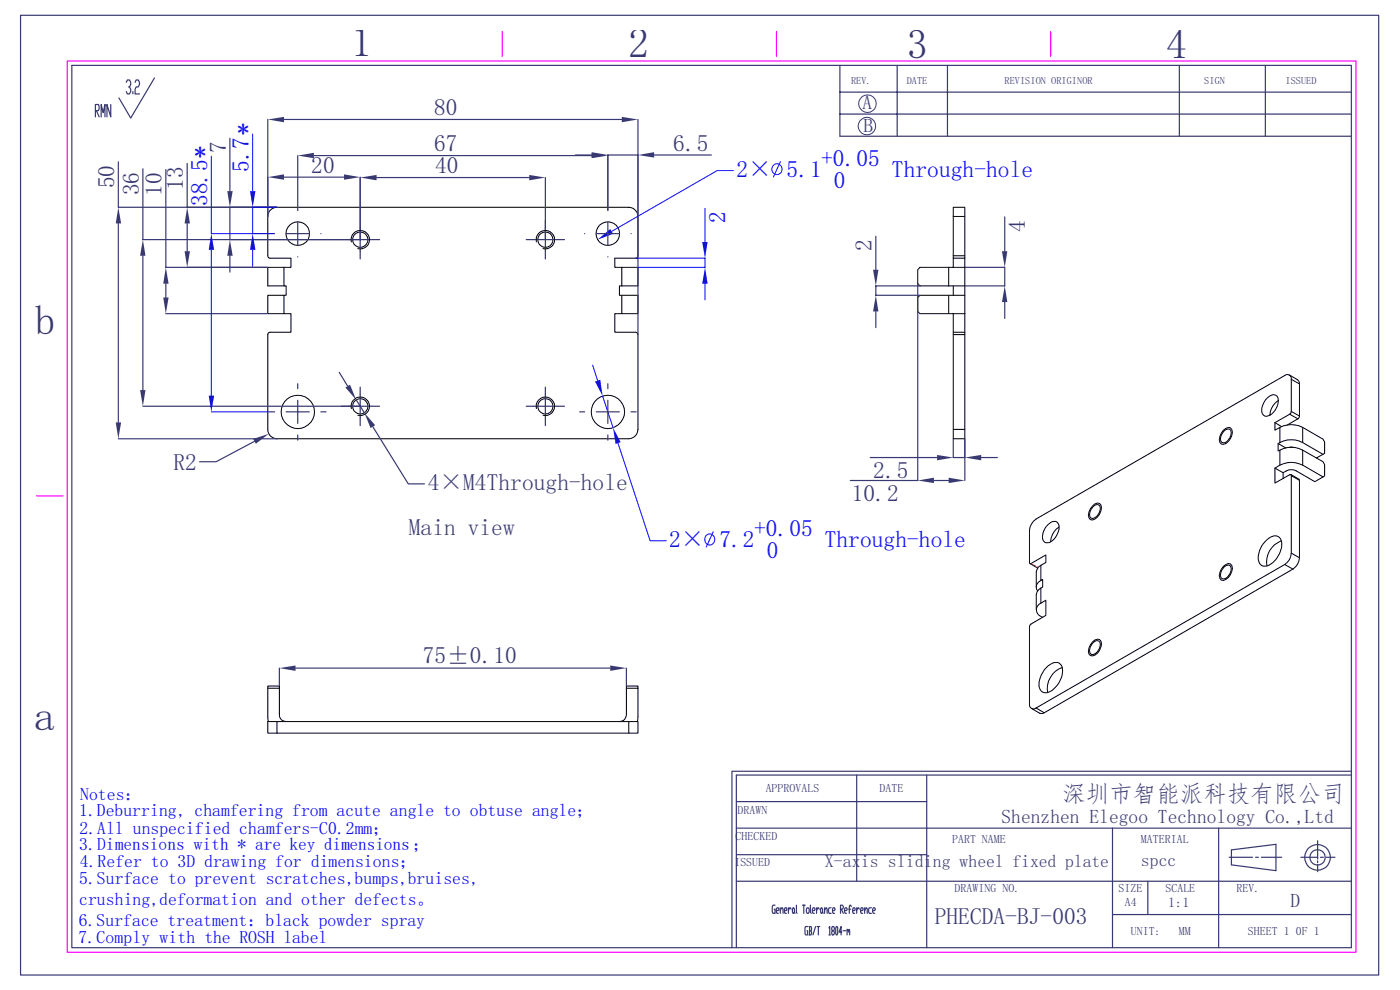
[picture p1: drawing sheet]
<svg xmlns="http://www.w3.org/2000/svg" width="297mm" height="210mm" viewBox="0 0 297 210" stroke-linecap="round" stroke-linejoin="round" font-family="sans-serif">
<path d="M14.3 12.9h273.4v189.1h-273.4zM106.6 6.7v5.3M164.7 6.7v5.3M222.9 6.7v5.3M7.7 105.2h5.7" fill="none" stroke="#f0f" stroke-width=".25"/>
<g fill="none" stroke="#393972" stroke-width=".25">
<path d="M4.4 3.2h288.1v203.6h-288.1zM15.2 13.9h271.5v187.1h-271.5zM26.8 17.5l.2-.5h.5l.2 .5v.4l-.2 .5h-.2M27.5 18.4l.2 .5v.5l-.2 .5h-.5l-.2-.5M28.2 19.4v.5M28.7 17.5l.2-.5h.4l.3 .5v.4l-.3 .5h-.4l-.2 .5v1h.9M32.8 16.5l-5.1 8.5-2.5-4.2M178.2 13.9v15h108.5M178.2 19.5h108.5M190.3 13.9v15M201 13.9v15M250.2 13.9v15"/>
<path d="M268.4 13.9v15M20.2 23.5h.7l.1-.4-.1-.9h-.7v2.6M20.4 23.5l.6 1.3M21.5 24.8v-2.6l.4 1.7 .4-1.7v2.6M23.5 22.2v2.6l-.8-2.6v2.6M56.8 25.3v20.6M60.2 25.3h71.7M135.3 25.3v45.6M178.2 24.2h108.5M156.2 175.7h130.5M156.2 170h40.4M181.7 164.4v22.5"/>
<path d="M196.6 164.4v36.6M236 175.7v25.3M258.5 175.7v25.3M279.5 178.3v3.9M286.7 163.6h-131.4v37.4M286.7 164.4h-130.5v36.6M156.2 186.9h130.5M156.2 181.3h40.4M164.4 192h-.4l-.2 .3v1.1l.2 .3h.4v-.8h-.1M164.7 193.2h.4l.2-.3-.2-.3h-.3l-.1 .3v.5l.1 .3h.3M165.5 193.2l.3-.6h.2l.1 1.1M165.5 192.6v1.1"/>
<path d="M166.4 193.2h.4l.2-.3-.2-.3h-.3l-.1 .3 .1 .8h.3M167.3 192.6v1.1M167.8 192.9l-.1-.3h-.2l-.2 .6M168.2 192.6h.2l.1 .3-.1 .8h-.2l-.1-.3zM168.5 193.4l.2 .3M169 192l.1 1.7M170.2 192h.6M170.5 192v1.7M171.2 192.6h.3l.2 .3v.5l-.2 .3h-.3l-.1-.3v-.5zM171.3 196.5h-.4l-.1 .3 .1 1.5h.4v-.9h-.1M171.6 196.5h.4l.2 .3-.2 .6M171.7 197.4h.3l.2 .6-.2 .3h-.4"/>
<path d="M171.7 196.5v1.8M171.9 192v1.4l.2 .3M172.3 193.2h.5l.1-.3-.1-.3h-.3l-.2 .3v.5l.2 .3h.3M173 196.5l-.5 1.8M173.2 192.6v1.1M173.3 196.5h.6M173.6 196.5v1.8M173.8 192.9l-.1-.3h-.2l-.3 .6M174.2 192.6l.3 .3v.5l-.2 .3-.2-.3zM174.5 193.4l.1 .3M174.9 193.2l.4-.6 .2 1.1M174.9 192.6v1.1"/>
<path d="M175.9 196.8l.1-.3v1.8M175.9 198.3h.2M176.3 192.6h-.4l-.1 .3 .1 .8h.4M176.6 197.4l-.2-.6 .2-.3h.3l.1 .6-.1 .3h-.3l-.2 .3 .2 .6h.3l.1-.3-.1-.6M176.6 193.2h.4l.2-.3-.2-.3h-.3l-.1 .3 .1 .8h.3M177.4 196.5h.2l.1 .3-.1 1.5h-.2l-.1-.3zM178.3 192.9h.4l.2-.3-.2-.6h-.4v1.7M178.5 192.9l.4 .8M178.6 197.7h-.6l.4-1.2v1.8M178.9 197.4h.5M179.2 193.2h.4l.1-.3-.1-.3h-.3l-.1 .3v.5l.1 .3h.3M179.7 197.4l.1-.3 .2 .6"/>
<path d="M179.7 197.1v1.2M180 197.4l.1-.3 .2 1.2M180 192.9h.5M180.6 192.3l-.1-.3h-.2l-.1 1.7M180.9 193.2h.4l.1-.3-.1-.3h-.3l-.1 .3 .1 .8h.3M181.7 192.6v1.1M182.3 192.9l-.1-.3h-.2l-.3 .6M182.6 193.2h.4l.1-.3-.1-.3h-.3l-.1 .3 .1 .8h.3M183.4 193.2l.5-.6 .1 1.1M183.4 192.6v1.1M184.9 192.6h-.5l-.1 .3 .1 .8h.5M185.1 193.2h.4l.2-.3-.2-.3h-.2l-.2 .3v.5l.2 .3h.2"/>
<path d="M236 194h50.7M243.5 186.9v7.1M260.8 181.8h4.9M261.2 180.3l9.5-1.2v5.6l-9.5-1.2zM266.4 181.8h.6M267.6 181.8h4.3M276 181.8h3.5M279.5 182.6v.4M279.5 183.4v1.5M280.1 181.8h.7M281.3 181.8h1.9"/>
<circle cx="279.5" cy="181.9" r="1.63"/>
<circle cx="279.5" cy="181.9" r="2.72"/>
</g>
<g fill="none" stroke="#393972" stroke-width=".21">
<circle cx="183.9" cy="26.7" r="1.86"/>
<circle cx="184" cy="22" r="1.86"/>
</g>
<g fill="none" stroke="#000" stroke-width=".21">
<path d="M57.4 44.6l.4-.4 1-.2h74.6a2.03 2.03 0 0 1 1.9 1.9v8.6l-.5 .3h-4.4v1.9h1.5v3.9h-.5v2h.5v3.9h-1.5v4h4.4l.5 .2v.3v20.1a2.03 2.03 0 0 1-1.9 2h-74.6a1.95 1.95 0 0 1-2-2l.1-20.4 .4-.2h4.4v-4h-1.5v-3.9h.5v-2h-.5v-3.9h1.5v-1.9h-4.4l-.4-.3-.1-8.6 .1-.5zM60.2 56.7h-3.4v3.9h3.4M131.9 56.7h3.4v3.9h-3.4M60.2 62.6h-3.4v3.9h3.4M131.9 62.6h3.4v3.9h-3.4"/>
<circle cx="63.2" cy="49.6" r="2.49"/>
<circle cx="76.4" cy="50.8" r="1.62"/>
<circle cx="115.7" cy="50.8" r="1.61"/>
<circle cx="129" cy="49.6" r="2.49"/>
<circle cx="63.2" cy="87.4" r="3.5"/>
<circle cx="76.4" cy="86.2" r="1.62"/>
<circle cx="115.7" cy="86.2" r="1.61"/>
<circle cx="129" cy="87.4" r="3.5"/>
</g>
<g fill="#393972">
<path d="M56.8 25.3l3.4-.5v1.1z"/>
<path d="M131.9 24.8l3.4 .5-3.4 .6z"/>
</g>
<path d="M25.1 34.3v9.7h33.6M25.1 47.4v42.2M25.1 93.1h33.6" fill="none" stroke="#393972" stroke-width=".25"/>
<g fill="#393972">
<path d="M24.6 89.6h1.1l-.6 3.5z"/>
<path d="M25.1 44l.6 3.4h-1.1z"/>
</g>
<path d="M63.2 33v11.6M66.6 33h58.9M128.9 33v11.6" fill="none" stroke="#393972" stroke-width=".25"/>
<g fill="#393972">
<path d="M63.2 33l3.4-.6v1.2z"/>
<path d="M125.5 32.4l3.4 .6-3.4 .6z"/>
</g>
<path d="M76.4 37.7v13.1M79.9 37.7h32.4M115.7 37.7v13.1" fill="none" stroke="#393972" stroke-width=".25"/>
<g fill="#393972">
<path d="M76.4 37.7l3.5-.6v1.2z"/>
<path d="M112.3 37.1l3.4 .6-3.4 .6z"/>
</g>
<path d="M30.3 35.8v15h46.1M30.3 54.3v28.4M30.3 86.2h46.1" fill="none" stroke="#393972" stroke-width=".25"/>
<g fill="#393972">
<path d="M29.7 82.7h1.2l-.6 3.5z"/>
<path d="M30.3 50.8l.6 3.5h-1.2z"/>
</g>
<g fill="none" stroke="#00f" stroke-width=".21">
<path d="M155.6 36.2h-3.5l-22.3 12.9M165.6 34.3l-1.5 3.2"/>
<circle cx="164.8" cy="35.9" r="1.15"/>
</g>
<path d="M126.8 50.8l2.7-2.2 .5 1z" fill="#00f"/>
<g fill="none" stroke="#00f" stroke-width=".21">
<path d="M125.7 77.5l1.1 3.3M127.8 84l2.2 6.7M131.1 94l6.8 20.7h3.5M151.3 112.8l-1.5 3.3"/>
<circle cx="150.6" cy="114.4" r="1.15"/>
</g>
<g fill="#00f">
<path d="M126.2 80.9l1.1-.4 .5 3.5z"/>
<path d="M130 90.7l1.7 3.1-1.1 .4z"/>
</g>
<path d="M72 79l1.7 2.9M75.6 84.8l1.7 2.8M79.1 90.5l7.5 12.1h3.4" fill="none" stroke="#393972" stroke-width=".25"/>
<g fill="#393972">
<path d="M73.3 82.2l1-.6 1.3 3.2z"/>
<path d="M77.3 87.6l2.3 2.6-1 .6z"/>
</g>
<path d="M35.2 36v20.7h21.5M35.2 66.5h21.5M35.2 60.2v2.9" fill="none" stroke="#393972" stroke-width=".25"/>
<g fill="#393972">
<path d="M34.6 63.1h1.2l-.6 3.4z"/>
<path d="M35.2 56.7l.6 3.5h-1.2z"/>
</g>
<path d="M39.7 34.7v9.3h19M39.7 56.7h17M39.7 47.4v5.9" fill="none" stroke="#393972" stroke-width=".25"/>
<g fill="#393972">
<path d="M39.2 53.3h1.1l-.6 3.4z"/>
<path d="M39.7 44l.6 3.4h-1.1z"/>
</g>
<path d="M48.8 29.3v11.2M48.8 54.3v3.4M58.7 44h-9.9v6.8h23.5" fill="none" stroke="#393972" stroke-width=".25"/>
<g fill="#393972">
<path d="M48.8 50.8l.6 3.5h-1.2z"/>
<path d="M48.2 40.5h1.2l-.6 3.5z"/>
</g>
<path d="M56.8 37.6v8.3M60.2 37.6h12.8M76.4 37.6v9.1" fill="none" stroke="#393972" stroke-width=".25"/>
<g fill="#393972">
<path d="M56.8 37.6l3.4-.6v1.1z"/>
<path d="M73 37l3.4 .6-3.4 .5z"/>
</g>
<path d="M53.6 28.4v12.1M53.6 53v3.5M58.7 44h-5.1v5.6h4.6" fill="none" stroke="#00f" stroke-width=".21"/>
<g fill="#00f">
<path d="M53.6 49.6l.6 3.4h-1.2z"/>
<path d="M53 40.5h1.2l-.6 3.5z"/>
</g>
<path d="M122.1 32.9h3.4M138.8 32.9h12.1M128.9 44.6v-11.7h6.4v13" fill="none" stroke="#393972" stroke-width=".25"/>
<g fill="#393972">
<path d="M125.5 32.3l3.4 .6-3.4 .5z"/>
<path d="M135.3 32.9l3.5-.6v1.1z"/>
</g>
<path d="M54 93.6l-8.2 4.3h-3.5" fill="none" stroke="#393972" stroke-width=".25"/>
<path d="M53.7 93.1l3.3-1.1-2.7 2.1z" fill="#393972"/>
<path d="M44.8 33.1v16.5h13.4M44.8 53v30.9M44.8 87.4h12.3" fill="none" stroke="#00f" stroke-width=".21"/>
<g fill="#00f">
<path d="M44.3 83.9h1.1l-.6 3.5z"/>
<path d="M44.8 49.6l.6 3.4h-1.1z"/>
</g>
<path d="M134.9 54.8h14.7v1.9h-14.2M149.6 44.2v7.1M149.6 60.2v3.4" fill="none" stroke="#00f" stroke-width=".21"/>
<g fill="#00f">
<path d="M149.6 56.7l.5 3.5h-1.1z"/>
<path d="M149 51.3h1.1l-.5 3.5z"/>
</g>
<g fill="none" stroke="#393972" stroke-width=".25">
<path d="M58.2 49.6h.1M63.2 47.1v2.5h-2.5M63.2 44.6h.1M63.2 54.5h.1M65.6 49.6h-2.4v2.4M68.1 49.6h.1M76.4 46.8v4h-4.1M80.5 50.8h-4.1v4.1M115.7 46.8v4h-4.1M119.8 50.8h-4.1v4.1M124 49.6h.1M128.9 47.1v2.5h-2.4"/>
<path d="M128.9 44.6h.1M128.9 54.5h.1M131.4 49.6h-2.5v2.4M133.9 49.6h.1M185.8 50.1v7.1M185.8 66.1v3.4M195.1 60.6h-9.3v2h9.3M57.2 87.4h1.1M63.2 84.9v2.5h-2.5M63.2 81.4v1M63.2 92.3v1.1M65.6 87.4h-2.4v2.4"/>
<path d="M68.1 87.4h1.1M76.4 82.1v4.1h-4.1M80.5 86.2h-4.1v4.1M115.7 82.1v4.1h-4.1M119.8 86.2h-4.1v4.1M123 87.4h1M128.9 84.9v2.5h-2.4M128.9 81.4v1M128.9 92.3v1.1M131.4 87.4h-2.5v2.4M133.9 87.4h1.1"/>
</g>
<g fill="none" stroke="#000" stroke-width=".21">
<path d="M74.5 51.3a1.95 1.95 0 0 1 1.8-2.4 1.95 1.95 0 0 1 2.1 2.2 1.95 1.95 0 0 1-2.5 1.6M113.8 51.3a1.96 1.96 0 0 1 1.7-2.4 1.96 1.96 0 0 1 2.1 2.1 1.96 1.96 0 0 1-2.4 1.7M201.3 56.7v3.9M202.2 44h2.5v1.9h-2.5zM202.2 45.9v8.4h2.5v-8.4M202.2 54.3v.5h2.5v-.5M202.2 54.8v1.9M204.7 56.7h-9.5l-.5 .5v3l.5 .4h6.1M204.7 56.7v3.9h-3.4M204.7 54.8v1.9M195.2 62.6h6.1v3.9h-6.1l-.5-.4v-3zM201.3 62.6h3.4v3.9"/>
<path d="M201.3 66.5h3.4M202.2 70.5h2.5v.5h-2.5zM202.2 60.6v2M202.2 66.5v4M202.2 71v20.1M204.7 60.6v2M204.7 66.5v4M204.7 71v20.1M74.5 86.7a1.95 1.95 0 0 1 1.8-2.4 1.95 1.95 0 0 1 2.1 2.1 1.95 1.95 0 0 1-2.5 1.7M113.8 86.7a1.96 1.96 0 0 1 1.7-2.5 1.96 1.96 0 0 1 2.1 2.2 1.96 1.96 0 0 1-2.4 1.7M202.2 91.1h2.5v2h-2.5z"/>
</g>
<g fill="#393972">
<path d="M185.8 62.6l.6 3.5h-1.2z"/>
<path d="M185.2 57.2h1.2l-.6 3.4z"/>
</g>
<path d="M204.8 56.7h8.3v3.9h-8.3M213.1 46v7.3M213.1 64.1v3.4" fill="none" stroke="#393972" stroke-width=".25"/>
<g fill="#393972">
<path d="M213.1 60.6l.6 3.5h-1.1z"/>
<path d="M212.6 53.3h1.1l-.6 3.4z"/>
</g>
<path d="M194.7 60.2v41.7h-14.3M204.7 93.1v8.8M198.1 101.9h3.2" fill="none" stroke="#393972" stroke-width=".25"/>
<g fill="#393972">
<path d="M201.3 101.3l3.4 .6-3.4 .6z"/>
<path d="M194.7 101.9l3.4-.6v1.2z"/>
</g>
<path d="M184.6 97.1h14.2M202.2 93.1v4h2.5v-4M208.2 97.1h3.4" fill="none" stroke="#393972" stroke-width=".25"/>
<g fill="#393972">
<path d="M204.7 97.1l3.5-.6v1.1z"/>
<path d="M198.8 96.5l3.4 .6-3.4 .5z"/>
</g>
<path d="M56.8 145.5h2.5v.5h-2.5zM56.8 146v6.1l.1 1M58.8 153.1v2.4h74.6M59.3 146v5.6a1.4 1.4 0 0 0 1.4 1.5M132.9 145.5h2.4v.5h-2.4zM132.9 146v5.6a1.48 1.48 0 0 1-1.5 1.5M133.4 153.1h1.9v2.4h-1.9zM133.4 153.1h-76.6v2.4h2M135.3 146v6.1l-.1 1" fill="none" stroke="#000" stroke-width=".21"/>
<path d="M59.3 141.7v3.7M62.7 141.7h66.8M132.9 141.7v3.7" fill="none" stroke="#393972" stroke-width=".25"/>
<g fill="#393972">
<path d="M59.3 141.7l3.4-.5v1.1z"/>
<path d="M129.5 141.2l3.4 .5-3.4 .6z"/>
</g>
<g fill="none" stroke="#000" stroke-width=".21">
<path d="M273.5 79.5l1.8 1 .2 .3 .2 .6M259.5 91.3l1.1-.6h.4a1.71 1.71 0 0 1 0 2.3 1.67 1.67 0 0 1-1.9 1.2 1.7 1.7 0 0 1 0-2.3zM259.6 91.5l.3-.3a.77 .77 0 0 1 1.1-.1 .77 .77 0 0 1 .2 1 1.98 1.98 0 0 1-1.8 1.8 1.35 1.35 0 0 1 0-2.1zM268.7 84.5l.4-.3a1.2 1.2 0 0 1 1.6-.4 1.2 1.2 0 0 1 .4 1.6 3.2 3.2 0 0 1-2.7 2.9 1.7 1.7 0 0 1-.4-2.6zM270.5 89.6v1.7l1-.6v3.2l-.4 .2v1.6l.4-.2v3.2l-1 .6v3.2l3.1-1.8h.2l.1 .2M270.5 99.3l1.7 1M270.5 89.6l1.4 .9M271.1 94.1l1.7 .9M271.2 84.9a3.8 3.8 0 0 0-1.8 3.2M271.5 95.5a5.2 5.2 0 0 1 4.9 0M271.5 90.7a5.2 5.2 0 0 1 4.9 0M273.2 94.9l.7-.1 .8 .1"/>
<path d="M273.6 87.9l-3.1 1.7M273.6 87.9l1.7 .9M273.9 80.5a.86 .86 0 0 0-.4-.9 .86 .86 0 0 0-1 .1l-52.7 30.4a3.3 3.3 0 0 0-1.4 2.4v7h.3l3.2-1.8v1.6l-1.1 .6v3.2l.4-.2v1.6l-.4 .2v3.3l1.1-.7v3.2l-3.2 1.9-.3 .6v16.4a.86 .86 0 0 0 .4 .9 .86 .86 0 0 0 1-.1M273.9 87.3l-.3 .6M273.9 80.5l1.8 .9v6.8M273.9 80.5v6.8M273.9 87.3l1.8 .9M275.3 88.8l-2.2 1.4M275.7 88.2l-.4 .6M276.4 95.5v3.2a5.2 5.2 0 0 0-4.9 0M276.4 98.7l4.3 2.5-1.8 1-3.9-2.3a2.55 2.55 0 0 0-2.8 .4v1.2M276.4 95.5l4.3 2.4 .3 .7v2.3l-.3 .3"/>
<path d="M276.4 90.7v3.2a5.2 5.2 0 0 0-4.9 0M276.4 93.9l4.3 2.5-1.4 .7M276.4 90.7l4.3 2.5 .3 .6v2.4l-.3 .2M218.5 119.5l1.6 1M220.8 119.9l-.5 .4-.5 1v3.2M222.3 111.4l.3-.3a1.13 1.13 0 0 1 1.3-.5 1.13 1.13 0 0 1 .8 1.2 3.5 3.5 0 0 1-2.4 3.3 1.14 1.14 0 0 1-1.1-1.6l.5-1.4zM224.7 111.8a3.9 3.9 0 0 0-1.8 3.1M231.8 107.3l.5-.4 .5-.2 .5 .1a1.7 1.7 0 0 1 0 2.3 1.8 1.8 0 0 1-2 1.1 1.71 1.71 0 0 1 0-2.3zM231.9 107.5a.83 .83 0 0 1 1.1-.4 .83 .83 0 0 1 .4 1.1 1.79 1.79 0 0 1-2 1.7 1.84 1.84 0 0 1 .5-2.4zM268.4 114.8a2.18 2.18 0 0 1 3-.8 3.4 3.4 0 0 1-.3 4 3.6 3.6 0 0 1-3 2.1 2 2 0 0 1-1-2.8l.6-1.6zM271.8 114.7a4.8 4.8 0 0 0-3 5.3M272.5 119.7l-52.7 30.5"/>
<path d="M272.5 119.7l1.8 1M273.9 100.7l1.7 1 .1 .2M273.9 117.3a2.96 2.96 0 0 1-1.4 2.4M273.9 100.9l1.8 1v16.4M273.9 100.9v16.4M273.9 117.3l1.8 1M275.7 118.3a3.1 3.1 0 0 1-1.4 2.4M220.8 128a1.58 1.58 0 0 0-.9 1.6 1.58 1.58 0 0 0 1.3 1.4M220.8 124.7l-.8 .8-.2 .6v3.3M220.8 123.1a1.42 1.42 0 0 0-.7 2.2M231.8 136.2l.5-.5 .5-.1 .5 .1a1.7 1.7 0 0 1 0 2.2 1.7 1.7 0 0 1-2 1.1 1.65 1.65 0 0 1 0-2.2zM231.9 136.3l.3-.2a.76 .76 0 0 1 1-.1 .76 .76 0 0 1 .2 1 1.79 1.79 0 0 1-2 1.8 1.9 1.9 0 0 1 .5-2.5z"/>
<path d="M259.5 120.2l1.1-.7 .4 .1a1.71 1.71 0 0 1 0 2.3 1.8 1.8 0 0 1-1.9 1.1 1.71 1.71 0 0 1 0-2.2zM259.6 120.3l.3-.2a.77 .77 0 0 1 1.1-.1 .77 .77 0 0 1 .2 1 1.79 1.79 0 0 1-2 1.7 1.84 1.84 0 0 1 .4-2.4zM274.3 120.7l-52.8 30.5-1.7-1M218.8 150.3l1.8 1 .3 .1 .6-.2M221.9 141.7l.4-.4a1.87 1.87 0 0 1 2.8-.2 4.8 4.8 0 0 1-2.4 5.6 1.47 1.47 0 0 1-1.7 0 1.47 1.47 0 0 1-.6-1.5v-.5l.5-1.6zM225.3 141.6a4.9 4.9 0 0 0-3 5.3"/>
</g>
<path d="M218.7 119.5l1.5 .9" fill="none" stroke="#f00" stroke-width=".21"/>
<g font-size="8.8" fill="#393972">
<text x="74.5" y="11.9">1</text>
<text x="133.3" y="12.2">2</text>
<text x="192.4" y="12.2">3</text>
<text x="247.4" y="12.3">4</text>
<text x="7.4" y="70.9">b</text>
<text x="7.2" y="154.8">a</text>
</g>
<g font-size="5" fill="#00f">
<text x="50.3" y="29">*</text>
<text x="41.2" y="33.9">*</text>
<text x="174.2" y="35.2">+0.05</text>
<text x="52.7" y="36.5" transform="rotate(-90 52.7 36.5)">5.7</text>
<text x="156.2" y="37.5">2× 5.1</text>
<text x="176.9" y="39.8">0</text>
<text x="189.2" y="37.5">Through-hole</text>
<text x="43.9" y="43.7" transform="rotate(-90 43.9 43.7)">38.5</text>
<text x="153.8" y="47.3" transform="rotate(-90 153.8 47.3)">2</text>
<text x="160" y="113.8">+0.05</text>
<text x="141.9" y="116.1">2× 7.2</text>
<text x="162.6" y="118.3">0</text>
<text x="175" y="116.1">Through-hole</text>
</g>
<g font-size="5" fill="#393972">
<text x="92.1" y="24.5">80</text>
<text x="47.9" y="32.4" transform="rotate(-90 47.9 32.4)">7</text>
<text x="92.1" y="32.1">67</text>
<text x="142.8" y="31.9">6.5</text>
<text x="24.2" y="39.9" transform="rotate(-90 24.2 39.9)">50</text>
<text x="29.4" y="41.4" transform="rotate(-90 29.4 41.4)">36</text>
<text x="34.3" y="41.6" transform="rotate(-90 34.3 41.6)">10</text>
<text x="38.8" y="40.2" transform="rotate(-90 38.8 40.2)">13</text>
<text x="66" y="36.7">20</text>
<text x="92.3" y="36.8">40</text>
<text x="184.9" y="53.2" transform="rotate(-90 184.9 53.2)">2</text>
<text x="217.4" y="49.2" transform="rotate(-90 217.4 49.2)">4</text>
<text x="36.8" y="99.7">R2</text>
<text x="185.3" y="101.4">2.5</text>
<text x="90.8" y="104">4×M4Through-hole</text>
<text x="180.7" y="106.2">10.2</text>
<text x="86.7" y="113.6">Main view</text>
<text x="89.7" y="140.6">75±0.10</text>
<text x="225.3" y="170.2">深圳市智能派科技有限公司</text>
<text x="198.3" y="195.9">PHECDA-BJ-003</text>
</g>
<g font-size="4.1" fill="#393972">
<text x="183" y="23.1">A</text>
<text x="183.2" y="28.1">B</text>
<text x="212.5" y="174.6">Shenzhen Elegoo Technology Co.,Ltd</text>
<text x="273.8" y="192.3">D</text>
</g>
<g font-size="3.8" fill="#00f">
<text x="16.8" y="173.2">1.Deburring, chamfering from acute angle to obtuse angle；</text>
<text x="17" y="169.6">Notes：</text>
<text x="16.8" y="176.8">2.All unspecified chamfers-C0.2mm；</text>
<text x="16.8" y="180.3">3.Dimensions with * are key dimensions；</text>
<text x="16.9" y="183.9">4.Refer to 3D drawing for dimensions；</text>
<text x="16.8" y="187.5">5.Surface to prevent scratches,bumps,bruises,</text>
<text x="16.8" y="191.9">crushing,deformation and other defects。</text>
<text x="16.7" y="196.5">6.Surface treatment：black powder spray</text>
<text x="16.7" y="200">7.Comply with the ROSH label</text>
</g>
<g font-size="3.8" fill="#393972">
<text x="175" y="184">X-ax</text>
<text x="182.6" y="184">is sliding wheel fixed plate</text>
<text x="242" y="183.7">spcc</text>
</g>
<text font-size="3" fill="#393972" x="247.8" y="192.4">1:1</text>
<g font-size="2.5" fill="#393972">
<text x="156.5" y="172.7">DRAWN</text>
<text x="162.4" y="168.1">APPROVALS</text>
<text x="186.6" y="168.1">DATE</text>
<text x="156" y="178.2">CHECKED</text>
<text x="202" y="178.8">PART NAME</text>
<text x="242" y="178.8">MATERIAL</text>
<text x="155.8" y="183.7">ISSUED</text>
<text x="202.5" y="189.3">DRAWING NO.</text>
<text x="237.3" y="189.3">SIZE</text>
<text x="247.2" y="189.3">SCALE</text>
<text x="262.3" y="189.3">REV.</text>
<text x="238.6" y="192.3">A4</text>
<text x="239.9" y="198.3">UNIT:</text>
<text x="250.1" y="198.3">MM</text>
<text x="264.8" y="198.3">SHEET 1</text>
<text x="274.9" y="198.3">0F 1</text>
</g>
<g font-size="2.2" fill="#393972">
<text x="180.6" y="17.8">REV.</text>
<text x="192.4" y="17.8">DATE</text>
<text x="213.1" y="17.8">REVISION ORIGINOR</text>
<text x="255.5" y="17.8">SIGN</text>
<text x="272.7" y="17.8">ISSUED</text>
</g>
</svg>
